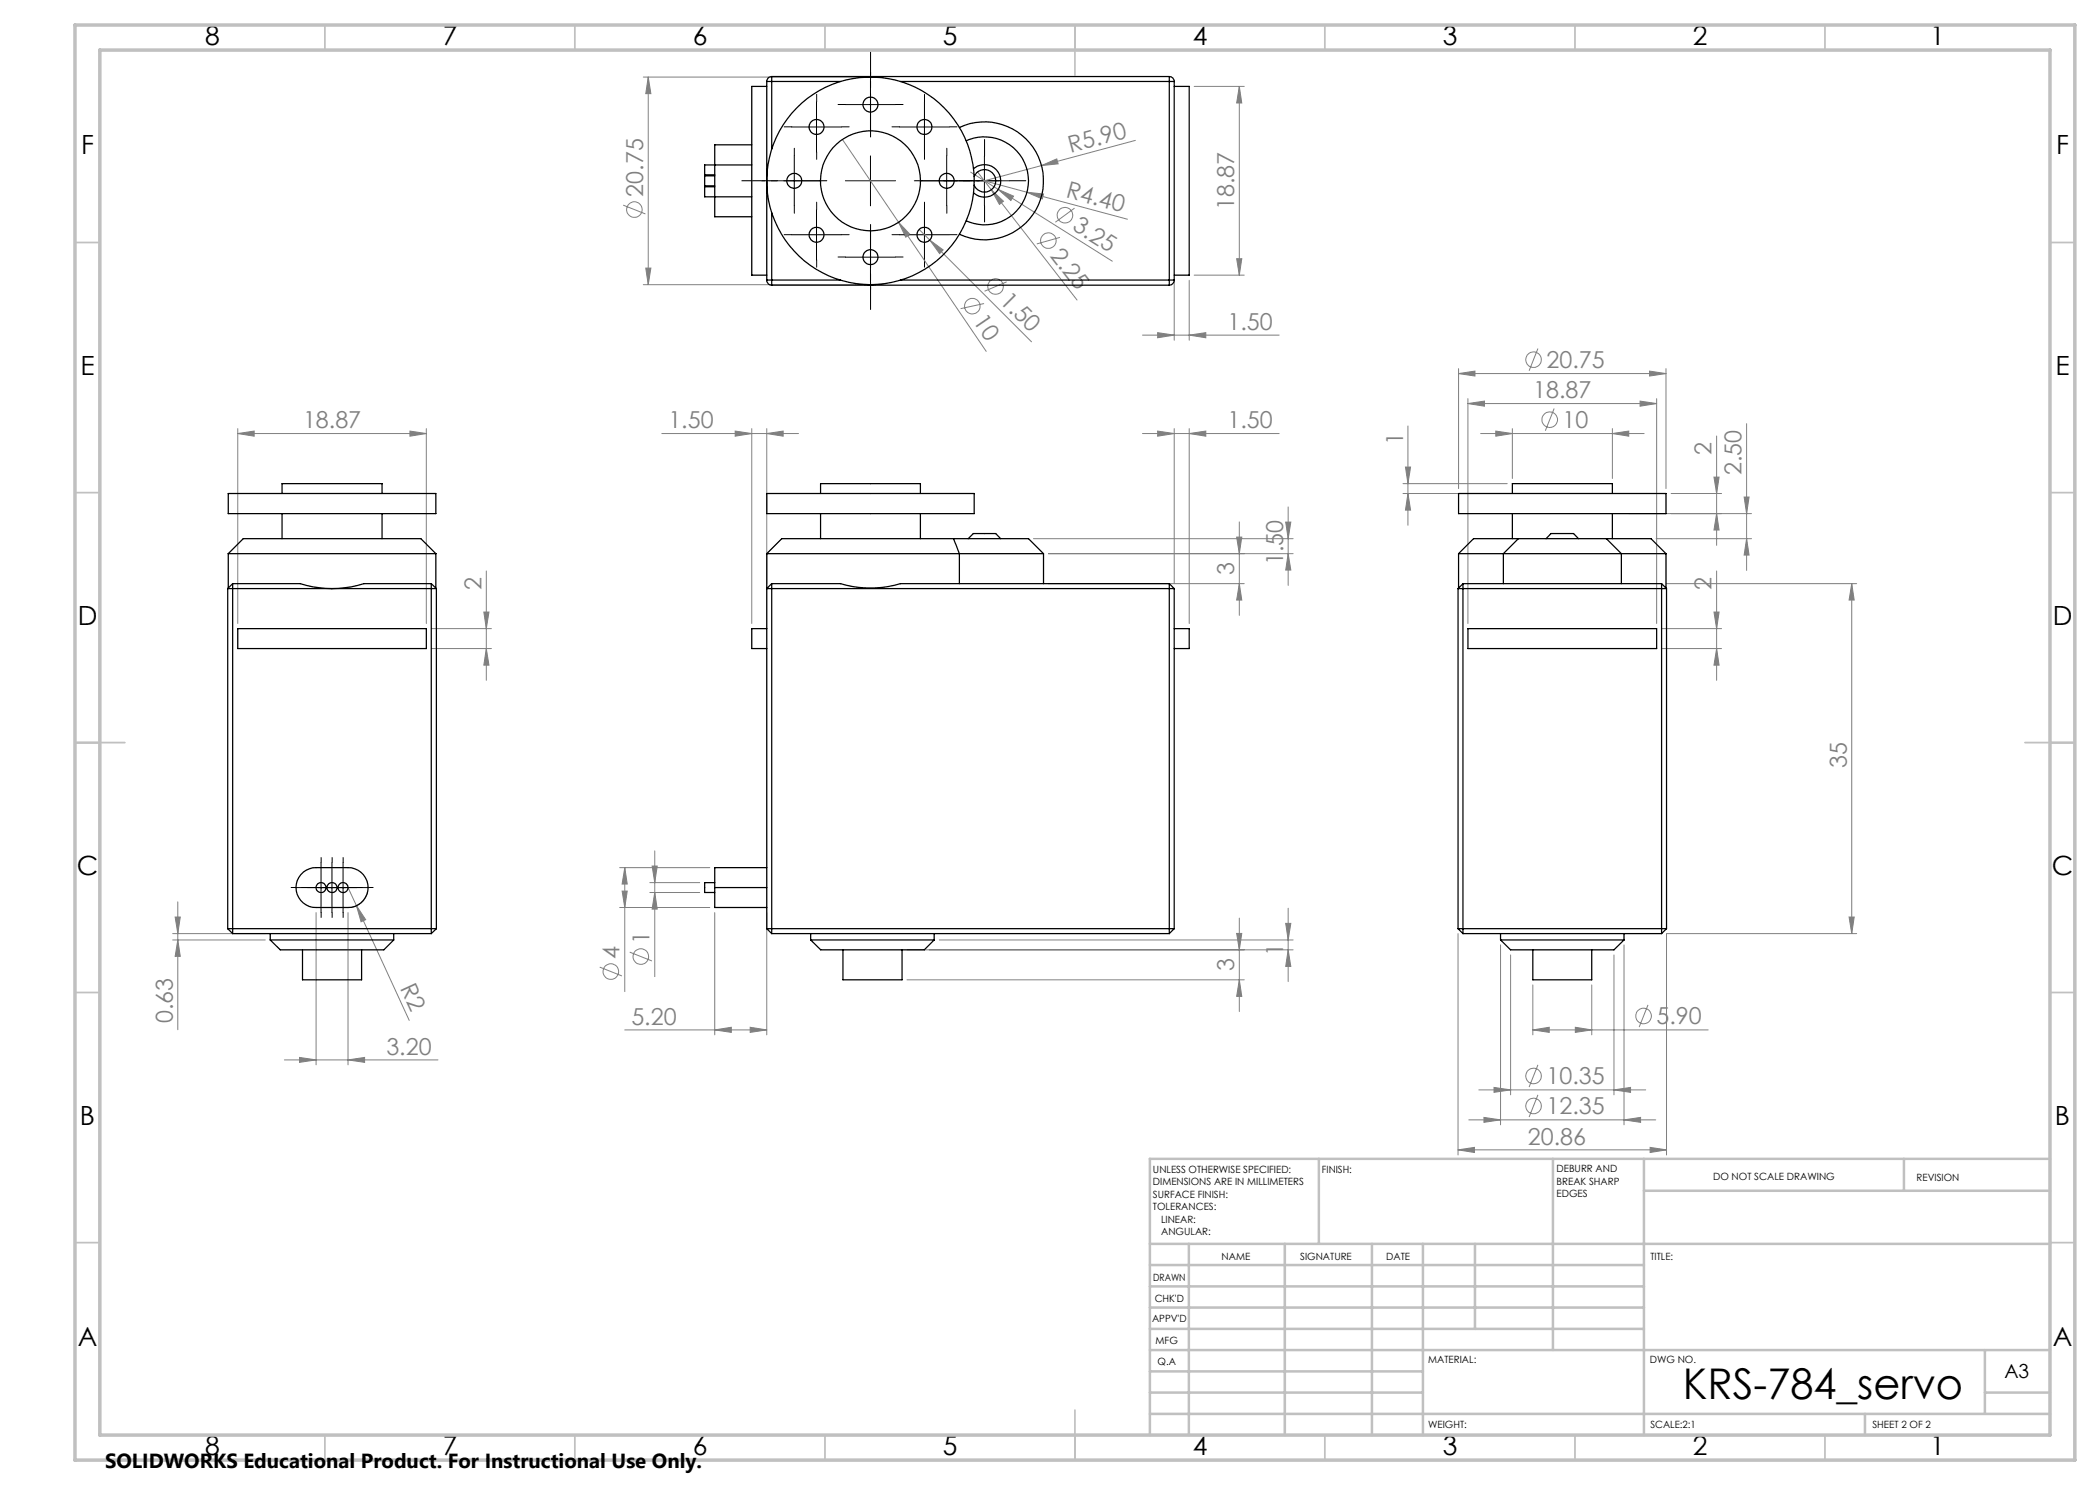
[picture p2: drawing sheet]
<svg xmlns="http://www.w3.org/2000/svg" width="420mm" height="297mm" viewBox="0 0 420 297" stroke-linecap="round" stroke-linejoin="round" font-family="sans-serif">
<g fill="none" stroke="#808080" stroke-width=".2">
<path d="M128.7 15.4h44.4M129.6 15.4v41.5M129.6 15.4l.6 3.3h-1zM238.8 17.3h10M247.9 17.3l.5 3.3h-1.1zM247.9 17.3v37.7M168.5 27.9l28.7 42.4M194.1 34.4l28.4 17.8M195.5 34.4l2.8 3.6M198.3 38l2.4 2.2-.8 .7zM198.3 38l17.1 22M199.6 37.9l3.1 1.3-.5 .9z"/>
<path d="M205.4 38.4l3.3 .4-.2 1zM205.4 38.4l20.1 5.4M208.3 33.1l3-1.3 .3 1zM227.1 28.1l-30.2 8.1 8.5 2.2M124.6 41l4.5 1.8M128.7 56.9h44.4M129.2 53.6h1l-.6 3.3zM179.7 44.4l2.3 2.5-.8 .5zM183.8 45.9l22.5 22.5M185.9 48l2.7 2-.7 .7zM201.3 56.4l-4.4 1.8M212 47.5l-4.6 1.3"/>
<path d="M214.9 41.6l-3.8 2.8M234.8 56.1v11.9M237.8 56.1v11.9M238.8 55h10M247.3 51.7h1.1l-.5 3.3zM196.8 60.7l-4.7 1M228.5 67h27.3M231.5 66.5l3.3 .5-3.3 .6zM237.8 67l3.4-.5v1.1zM291.7 74.7l3.3-.5v1zM291.7 73.7v24M291.7 74.7h41.5"/>
<path d="M293.6 79.7v45M307.6 69.7l-1.8 4.5M329.9 74.2l3.3 .5-3.3 .5zM331.3 79.7v45M333.2 73.7v24M47.6 86.7l3.2-.5v1zM47.6 86.7h37.7M47.6 85.7v39M82 86.2l3.3 .5-3.3 .5zM85.3 85.7v39M132.4 86.7h27.3M147 86.2l3.4 .5-3.4 .5z"/>
<path d="M150.4 85.7v39M153.4 86.7l3.2-.5v1zM153.4 85.7v31M228.5 86.7h27.3M231.5 86.2l3.3 .5-3.3 .5zM234.8 85.7v31M237.8 86.7l3.4-.5v1zM237.8 85.7v39M280.6 98.7h18.6M280.6 96.7h20.8M281.1 93.4h1l-.5 3.3zM281.6 98.7l.5 3.3h-1z"/>
<path d="M281.6 85.2v19.9M293.6 80.7l3.3-.5v1zM293.6 80.7h37.7M296.1 86.7h32.7M299.2 86.2l3.3 .5-3.3 .5zM302.5 85.7v10M310.8 81.7l-1.7 4.4M322.5 86.7l3.3-.5v1zM322.5 85.7v10M328 80.2l3.3 .5-3.3 .5zM334.2 98.7h10.1M342.8 95.4h1l-.5 3.3z"/>
<path d="M343.3 87.2v21.9M348.8 99.4h1l-.5 3.3zM349.3 84.7v29.4M97.3 114.2v21.9M206.7 107.7h51.9M209.7 116.7h39.1M209.7 110.7h48.9M247.3 107.4h1.1l-.5 3.3zM247.9 116.7l.5 3.3h-1.1zM247.9 104.4v18.7M257.1 104.4h1.1l-.6 3.3zM257.6 110.7l.6 3.3h-1.1z"/>
<path d="M257.6 101.4v15.7M325.8 102.7h24.5M331.2 107.7h19.1M333.3 116.7h38M343.3 102.7l.5 3.3h-1zM343.3 114.2v21.9M349.3 107.7l.5 3.3h-1zM370.3 116.7v70M370.3 116.7l.5 3.3h-1zM86.3 129.7h12M86.3 125.7h12M96.8 122.4h1l-.5 3.3z"/>
<path d="M97.3 129.7l.5 3.3h-1zM332.3 129.7h12M332.3 125.7h12M342.8 122.4h1l-.5 3.3zM343.3 129.7l.5 3.3h-1zM69.6 177.5l1.7 3.6M73.5 178.5a4 4 0 0 1-3.2 3M123.9 173.5h18.1M124.4 178.2h1l-.4 3.3zM125 173.5l.4 3.3h-1zM125 173.5v24.8M130 176.5h9.9"/>
<path d="M130 178.5h9.9M130.4 173.2h1l-.4 3.3zM131 178.5l.4 3.3h-1zM131 170.2v25.1M34.5 188h18.6M34.5 186.7h18.6M35 183.4h1.1l-.5 3.3zM35.6 188l.5 3.3h-1.1zM35.6 180.4v25.5M63.2 182.5v30.5M69.6 182.5v30.5M71.3 181.1l1.8 2.8-.9 .5z"/>
<path d="M71.3 181.1l10.5 23M119.9 193.4l4.5 1.8M123.9 181.5h18.1M125.9 190.4l4.5 1.8M142.9 182.5v24.5M153.4 182.5v24.5M181.4 196h67.4M181.4 190h77.2M187.9 188h70.7M247.3 186.7h1.1l-.5 3.3zM247.9 196l.5 3.3h-1.1zM247.9 183.6v18.7"/>
<path d="M257.1 184.7h1.1l-.6 3.3zM257.6 190l.6 3.3h-1.1zM257.6 181.6v14.7M291.6 186.7v44.3M300.1 189v36M302.1 191v28M306.6 197v10M318.3 197v10M322.8 191v28M324.8 189v36M369.8 183.4h1l-.5 3.3zM371.3 186.7h-38v44.3"/>
<path d="M56.9 212h30.7M59.9 211.5l3.3 .5-3.3 .5zM69.6 212l3.3-.5v1zM125 206h28.4M142.9 206l3.4-.5v1zM150 205.5l3.4 .5-3.4 .5zM295.8 218h33.3M298.8 217.5l3.3 .5-3.3 .5zM306.6 206l3.2-.5v1zM306.6 206h35M307.6 219l-1.8 4.4M307.6 213l-1.8 4.4"/>
<path d="M315.1 205.5l3.2 .5-3.2 .5zM322.8 218l3.3-.5v1zM329.6 201l-1.8 4.4M291.6 230l3.3-.5v1zM291.6 230h41.7M293.8 224h37.4M296.8 223.5l3.3 .5-3.3 .5zM324.8 224l3.3-.5v1zM330 229.5l3.3 .5-3.3 .5z"/>
<circle cx="126.9" cy="41.9" r="1.56"/>
<circle cx="199.1" cy="57.3" r="1.56"/>
<circle cx="209.7" cy="48.1" r="1.55"/>
<circle cx="213" cy="43" r="1.56"/>
<circle cx="194.5" cy="61.2" r="1.55"/>
<circle cx="306.7" cy="71.9" r="1.56"/>
<circle cx="309.9" cy="83.9" r="1.56"/>
<circle cx="122.2" cy="194.3" r="1.55"/>
<circle cx="128.2" cy="191.3" r="1.56"/>
<circle cx="306.7" cy="215.2" r="1.56"/>
<circle cx="328.7" cy="203.2" r="1.56"/>
<circle cx="306.7" cy="221.2" r="1.56"/>
</g>
<g fill="none" stroke="#000" stroke-width=".2" stroke-dasharray="15.2 1.3 1.3 1.3">
<path d="M174.1 15.9v-1.5M153.9 36.2h-1.5M158.3 25.4h-1.5M158.9 31.2v-1.5M163.3 20.4v-1.5M163.3 30.4v1.5M163.9 36.2h1.5M168.3 25.4h1.5M169.1 20.9h-1.5M174.1 25.9v1.5M179.1 20.9h1.5M179.9 25.4h-1.5"/>
<path d="M184.4 36.2h-1.5M184.9 20.4v-1.5M184.9 30.4v1.5M189.4 31.2v-1.5M189.9 25.4h1.5M191.9 36.2h-3.2M194.4 36.2h1.5M196.9 31.2v-3.3M201.9 36.2h3.3M158.3 46.9h-1.5M158.9 41.2v1.5M163.3 41.9v-1.5"/>
<path d="M163.3 51.9v1.5M168.3 46.9h1.5M169.1 51.4h-1.5M174.1 46.4v-1.5M174.1 56.4v1.5M179.1 51.4h1.5M179.9 46.9h-1.5M184.9 41.9v-1.5M184.9 51.9v1.5M189.4 41.2v1.5M189.9 46.9h1.5M196.9 41.2v3.2"/>
<path d="M59.2 177.5h-1M61.4 177.5h-1M63.6 177.5h-1M64.2 172.5v-1M66.4 172.5v-1M68.6 172.5v-1M69.2 177.5h1M71.4 177.5h1M73.6 177.5h1M64.2 182.5v1M66.4 182.5v1M68.6 182.5v1"/>
</g>
<path d="M164.1 36.2h-15.7M174.1 26.2v-15.8M184.1 36.2h15.8M174.1 46.2v15.7" fill="none" stroke="#000" stroke-width=".2" stroke-dasharray="15.2 1.3 1.3 1.3" stroke-dashoffset="7.9"/>
<g fill="none" stroke="#000" stroke-width=".2">
<path d="M174.1 15.9v10M153.8 36.2h10M158.3 25.4h10M158.9 31.2v10M163.3 20.4v10M169.1 36.2h10M169.1 20.9h10M174.1 31.2v10M179.9 25.4h10M184.4 36.2h17.5M184.9 20.4v10M189.3 31.2v10"/>
<path d="M196.9 31.2v10M158.3 47h10M163.3 41.9v10.1M169.1 51.4h10M174.1 46.4v10M179.9 47h10M184.9 41.9v10.1M59.2 177.5h14.4M64.2 172.5v10M66.4 172.5v10M68.6 172.5v10"/>
</g>
<g fill="none" stroke="#c0c0c0" stroke-width=".35">
<path d="M65 5v5M115 5v5M165 5v5M215 5v10M265 5v5M315 5v5M365 5v5M15 48.5h5M410 48.5h5M15 98.5h5M410 98.5h5M15 148.5h10"/>
<path d="M405 148.5h10M15 198.5h5M410 198.5h5M15 248.5h5M410 248.5h5M65 287v5M115 287v5M165 287v5M215 282v10M265 287v5M315 287v5M365 287v5"/>
</g>
<g fill="none" stroke="#c0c0c0" stroke-width=".5">
<path d="M263.8 231.8v17M310.6 231.8v38.2M328.8 231.8v55.2M328.8 238.2h81.2M380.8 231.8v6.4M410 231.8h-180v55.2M230 248.8h180M230 257.3h98.8M230 253h98.8M237.8 248.8v38.2M257 248.8v38.2M274.4 248.8v38.2"/>
<path d="M284.6 248.8v38.2M295 248.8v17M230 265.8h98.8M230 261.5h98.8M230 278.5h54.6M230 274.3h54.6M230 270h180M397 278.5h13M397 270v12.8M230 282.8h180M373 282.8v4.2"/>
</g>
<path d="M15 5h400v287h-400zM20 10h390v277h-390z" fill="none" stroke="#c0c0c0" stroke-width=".7"/>
<g fill="#808080">
<path d="M208.3 33.1l3-1.3 .3 1z"/>
<path d="M71.3 181.1l1.8 2.8-.9 .5z"/>
<path d="M179.7 44.4l2.3 2.5-.8 .5z"/>
<path d="M198.3 38l2.4 2.2-.8 .7z"/>
<path d="M185.9 48l2.7 2-.7 .7z"/>
<path d="M199.6 37.9l3.1 1.3-.5 .9z"/>
<path d="M205.4 38.4l3.3 .4-.2 1z"/>
<path d="M150 205.5l3.4 .5-3.4 .5zM142.9 206l3.4-.5v1zM153.4 86.7l3.2-.5v1zM147 86.2l3.4 .5-3.4 .5zM237.8 86.7l3.4-.5v1zM231.5 86.2l3.3 .5-3.3 .5zM237.8 67l3.4-.5v1.1zM231.5 66.5l3.3 .5-3.3 .6zM324.8 224l3.3-.5v1zM296.8 223.5l3.3 .5-3.3 .5zM322.8 218l3.3-.5v1zM298.8 217.5l3.3 .5-3.3 .5zM315.1 205.5l3.2 .5-3.2 .5zM306.6 206l3.2-.5v1zM328 80.2l3.3 .5-3.3 .5zM293.6 80.7l3.3-.5v1z"/>
<path d="M59.9 211.5l3.3 .5-3.3 .5zM69.6 212l3.3-.5v1zM47.6 86.7l3.2-.5v1zM82 86.2l3.3 .5-3.3 .5zM291.6 230l3.3-.5v1zM330 229.5l3.3 .5-3.3 .5zM299.2 86.2l3.3 .5-3.3 .5zM322.5 86.7l3.3-.5v1zM291.7 74.7l3.3-.5v1zM329.9 74.2l3.3 .5-3.3 .5z"/>
<path d="M343.3 129.7l.5 3.3h-1zM342.8 122.4h1l-.5 3.3z"/>
<path d="M247.9 196l.5 3.3h-1.1zM247.3 186.7h1.1l-.5 3.3zM257.6 190l.6 3.3h-1.1zM257.1 184.7h1.1l-.6 3.3zM247.9 116.7l.5 3.3h-1.1zM247.3 107.4h1.1l-.5 3.3zM257.6 110.7l.6 3.3h-1.1zM257.1 104.4h1.1l-.6 3.3zM124.4 178.2h1l-.4 3.3zM125 173.5l.4 3.3h-1zM369.8 183.4h1l-.5 3.3zM370.3 116.7l.5 3.3h-1zM343.3 102.7l.5 3.3h-1zM342.8 95.4h1l-.5 3.3zM349.3 107.7l.5 3.3h-1zM348.8 99.4h1l-.5 3.3z"/>
<path d="M130.4 173.2h1l-.4 3.3zM131 178.5l.4 3.3h-1zM35 183.4h1.1l-.5 3.3zM35.6 188l.5 3.3h-1.1zM247.9 17.3l.5 3.3h-1.1zM247.3 51.7h1.1l-.5 3.3zM129.6 15.4l.6 3.3h-1zM129.2 53.6h1l-.6 3.3zM281.1 93.4h1l-.5 3.3zM281.6 98.7l.5 3.3h-1z"/>
<path d="M96.8 122.4h1l-.5 3.3zM97.3 129.7l.5 3.3h-1z"/>
</g>
<g fill="none" stroke="#000" stroke-width=".25">
<path d="M153.4 16.3v39.7M153.4 17.3h-3v37.7h3M153.4 16.3h14.7M154.3 15.3a.96 .96 0 0 0-.9 1M154.3 15.3v14.5M154.3 15.3h79.6M180.1 16.3h54.7M233.9 15.3a.96 .96 0 0 1 .9 1M233.9 15.3v41.7M234.8 16.3v39.7M234.8 17.3h3v37.7h-3M142.9 35.2h-2v2h2"/>
<path d="M142.9 37.4h-2v2h9.5M150.4 29h-7.5v14.4h7.5M150.4 33h-9.5v2h2M191.9 25.5a11.8 11.8 0 0 1 16.8 10.7 11.8 11.8 0 0 1-16.8 10.6M193.3 28.1a8.8 8.8 0 0 1 12.4 8.1 8.8 8.8 0 0 1-12.4 8M194.7 33.8a3.2 3.2 0 0 1 4.5 .1 3.2 3.2 0 0 1 0 4.5 3.2 3.2 0 0 1-4.5 .2M194.8 35.3a2.24 2.24 0 0 1 3.5-.9 2.24 2.24 0 0 1 0 3.5 2.24 2.24 0 0 1-3.5-.9M153.4 56a1.02 1.02 0 0 0 .9 1M153.4 56h14.7M154.3 42.5v14.5M154.3 57h79.6M180.1 56h54.7"/>
<path d="M234.8 56a1.02 1.02 0 0 1-.9 1M45.6 98.7h41.6v4h-41.6zM56.4 98.7v-2h20v2M153.4 98.7h41.4v4h-41.4zM164.1 98.7v-2h20v2M291.7 98.7h41.5v4h-41.5zM302.5 98.7v-2h20v2M45.5 117.7h41.8M45.5 117.7v68M45.6 110.7h41.6M45.6 110.7l3-3h35.6l3 3M45.6 110.7v6.9"/>
<path d="M46.5 116.7h13.5a21 21 0 0 0 12.8 0h13.5M46.5 116.7v70M46.5 116.7l-1 1M56.4 102.7v5M76.4 102.7v5M86.3 116.7v70M86.3 116.7l1 1M87.2 110.7v6.9M87.3 117.7v68M153.4 110.7h38.5M153.4 110.7v75M154.3 116.7l-.9 1h81.4"/>
<path d="M154.3 116.7h13.8a20.8 20.8 0 0 0 12 0h53.8M154.3 116.7v70M164.1 102.7v5M184.1 102.7v5M190.7 107.7h-34.3l-3 3M190.7 107.7l1.2 3M190.7 107.7h15l3 3M191.9 110.7h16.8M191.9 110.7v6M193.6 107.7l1.1-1h4.4l1 1M208.7 110.7v6M233.9 116.7v70"/>
<path d="M233.9 116.7l.9 1M234.8 117.7v68M291.6 117.7h41.7M291.6 117.7v68M291.7 110.7h9M291.7 110.7v6.9M292.6 116.7h39.7M292.6 116.7v70M292.6 116.7l-1 1M300.7 110.7h23.6M300.7 110.7v6M302.5 102.7v5"/>
<path d="M303.7 107.7h17.6M303.7 107.7h-9l-3 3M303.7 107.7l-3 3M309.2 107.7l1-1h4.5l1 1M321.3 107.7h8.9l3 3M321.3 107.7l3 3M322.5 102.7v5M324.3 110.7h8.9M324.3 110.7v6M332.3 116.7v70M332.3 116.7l1 1M333.2 110.7v6.9"/>
<path d="M333.3 117.7v68M47.6 125.7h37.7v4h-37.7zM153.4 125.7h-3v4h3M234.8 125.7h3v4h-3M293.6 125.7h37.7v4h-37.7zM60.1 174.9a4 4 0 0 1 3.1-1.4h6.4a4 4 0 0 1 4 4 4 4 0 0 1-4 4h-6.4a4 4 0 0 1-3.6-2.3 4 4 0 0 1 .5-4.3zM142.9 177.5v4h10.5M142.9 176.5h-2v2h2M142.9 177.5h10.5M153.4 173.5h-10.5v4M45.5 185.7h41.8M45.5 185.7l1 1"/>
<path d="M46.5 186.7h39.8M54 188l2.1 2h20.7l1.9-2M54 188h24.7M54 186.7v1.3M60.5 190v6h11.8v-6M78.7 186.7v1.3M87.3 185.7l-1 1M153.4 185.7h81.4M153.4 185.7l.9 1M154.3 186.7h79.6M162.1 188l2 2h20.8l1.9-2M162.1 188h24.7"/>
<path d="M162.1 186.7v1.3M168.6 190v6h11.8v-6M186.8 186.7v1.3M234.8 185.7l-.9 1M291.6 185.7h41.7M291.6 185.7l1 1M292.6 186.7h39.7M300.1 188l2 2h20.7l2-2M300.1 188h24.7M300.1 186.7v1.3M306.6 190v6h11.7v-6M324.8 186.7v1.3"/>
<path d="M333.3 185.7l-1 1"/>
<circle cx="158.9" cy="36.2" r="1.51"/>
<circle cx="163.3" cy="25.4" r="1.5"/>
<circle cx="174.1" cy="20.9" r="1.51"/>
<circle cx="174.1" cy="36.2" r="10"/>
<circle cx="174.1" cy="36.2" r="20.8"/>
<circle cx="184.9" cy="25.4" r="1.51"/>
<circle cx="189.3" cy="36.2" r="1.51"/>
<circle cx="163.3" cy="47" r="1.5"/>
<circle cx="174.1" cy="51.4" r="1.51"/>
<circle cx="184.9" cy="47" r="1.51"/>
<circle cx="64.2" cy="177.5" r=".99"/>
<circle cx="66.4" cy="177.5" r="1.01"/>
<circle cx="68.6" cy="177.5" r="1"/>
</g>
<text font-size="8.5" x="336.6" y="279.7">KRS-784_servo</text>
<g font-size="5.3">
<text x="41" y="9">8</text>
<text x="88.5" y="9">7</text>
<text x="138.5" y="9">6</text>
<text x="188.5" y="9">5</text>
<text x="238.5" y="9">4</text>
<text x="288.5" y="9">3</text>
<text x="338.5" y="9">2</text>
<text x="386" y="9">1</text>
<text x="16.2" y="30.7">F</text>
<text x="411.2" y="30.7">F</text>
<text x="16.1" y="75">E</text>
<text x="411.1" y="75">E</text>
<text x="15.5" y="125">D</text>
<text x="410.5" y="125">D</text>
<text x="15.4" y="175">C</text>
<text x="410.4" y="175">C</text>
<text x="16" y="225">B</text>
<text x="411" y="225">B</text>
<text x="15.5" y="269.2">A</text>
<text x="410.5" y="269.2">A</text>
<text x="41" y="291">8</text>
<text x="88.5" y="291">7</text>
<text x="138.5" y="291">6</text>
<text x="188.5" y="291">5</text>
<text x="238.5" y="291">4</text>
<text x="288.5" y="291">3</text>
<text x="338.5" y="291">2</text>
<text x="386" y="291">1</text>
</g>
<g font-size="4.7" fill="#808080">
<text x="214.1" y="30.5" transform="rotate(-15 214.1 30.5)">R5.90</text>
<text x="128.6" y="39.3" transform="rotate(-90 128.6 39.3)">20.75</text>
<text x="213" y="39.4" transform="rotate(15 213 39.4)">R4.40</text>
<text x="246.9" y="42" transform="rotate(-90 246.9 42)">18.87</text>
<text x="214.3" y="45.8" transform="rotate(32 214.3 45.8)">3.25</text>
<text x="209.9" y="51.2" transform="rotate(52 209.9 51.2)">2.25</text>
<text x="194.5" y="64.3" transform="rotate(56 194.5 64.3)">10</text>
<text x="199.7" y="60.3" transform="rotate(45 199.7 60.3)">1.50</text>
<text x="245.5" y="66">1.50</text>
<text x="309.3" y="73.6">20.75</text>
<text x="306.7" y="79.7">18.87</text>
<text x="60.6" y="85.7">18.87</text>
<text x="133.7" y="85.7">1.50</text>
<text x="245.5" y="85.7">1.50</text>
<text x="280.6" y="89.1" transform="rotate(-90 280.6 89.1)">1</text>
<text x="312.5" y="85.6">10</text>
<text x="342.3" y="91.1" transform="rotate(-90 342.3 91.1)">2</text>
<text x="348.3" y="95.1" transform="rotate(-90 348.3 95.1)">2.50</text>
<text x="256.6" y="113" transform="rotate(-90 256.6 113)">1.50</text>
<text x="96.3" y="118.1" transform="rotate(-90 96.3 118.1)">2</text>
<text x="246.9" y="115" transform="rotate(-90 246.9 115)">3</text>
<text x="342.3" y="118.1" transform="rotate(-90 342.3 118.1)">2</text>
<text x="369.3" y="153.7" transform="rotate(-90 369.3 153.7)">35</text>
<text x="123.9" y="191.7" transform="rotate(-90 123.9 191.7)">4</text>
<text x="129.9" y="188.7" transform="rotate(-90 129.9 188.7)">1</text>
<text x="256.6" y="191.1" transform="rotate(-90 256.6 191.1)">1</text>
<text x="80" y="197.5" transform="rotate(65 80 197.5)">R2</text>
<text x="246.9" y="194.3" transform="rotate(-90 246.9 194.3)">3</text>
<text x="34.6" y="204.7" transform="rotate(-90 34.6 204.7)">0.63</text>
<text x="126.3" y="204.9">5.20</text>
<text x="331.3" y="204.9">5.90</text>
<text x="77.3" y="210.9">3.20</text>
<text x="309.3" y="216.9">10.35</text>
<text x="309.3" y="222.9">12.35</text>
<text x="305.6" y="228.9">20.86</text>
</g>
<text font-size="4.1" x="21" y="293.7">SOLIDWORKS Educational Product. For Instructional Use Only.</text>
<text font-size="3.9" x="400.9" y="275.5">A3</text>
<g font-size="2">
<text x="230.6" y="234.6">UNLESS OTHERWISE SPECIFIED:</text>
<text x="230.6" y="237.1">DIMENSIONS ARE IN MILLIMETERS</text>
<text x="230.6" y="239.6">SURFACE FINISH:</text>
<text x="264.4" y="234.6">FINISH:</text>
<text x="311.3" y="234.5">DEBURR AND</text>
<text x="311.3" y="237">BREAK SHARP</text>
<text x="311.3" y="239.5">EDGES</text>
<text x="342.6" y="236">DO NOT SCALE DRAWING</text>
<text x="383.3" y="236.2">REVISION</text>
<text x="230.6" y="242.1">TOLERANCES:</text>
<text x="232.2" y="244.6">LINEAR:</text>
<text x="232.2" y="247.1">ANGULAR:</text>
<text x="244.3" y="252">NAME</text>
<text x="260" y="251.9">SIGNATURE</text>
<text x="277.2" y="251.9">DATE</text>
<text x="330.1" y="251.9">TITLE:</text>
<text x="230.6" y="256.1">DRAWN</text>
<text x="230.9" y="260.3">CHK'D</text>
<text x="230.4" y="264.4">APPV'D</text>
<text x="231.1" y="268.8">MFG</text>
<text x="231.5" y="273">Q.A</text>
<text x="285.6" y="272.5">MATERIAL:</text>
<text x="330" y="272.5">DWG NO.</text>
<text x="285.6" y="285.5">WEIGHT:</text>
<text x="330.1" y="285.6">SCALE:2:1</text>
<text x="374.5" y="285.6">SHEET 2 OF 2</text>
</g>
</svg>
